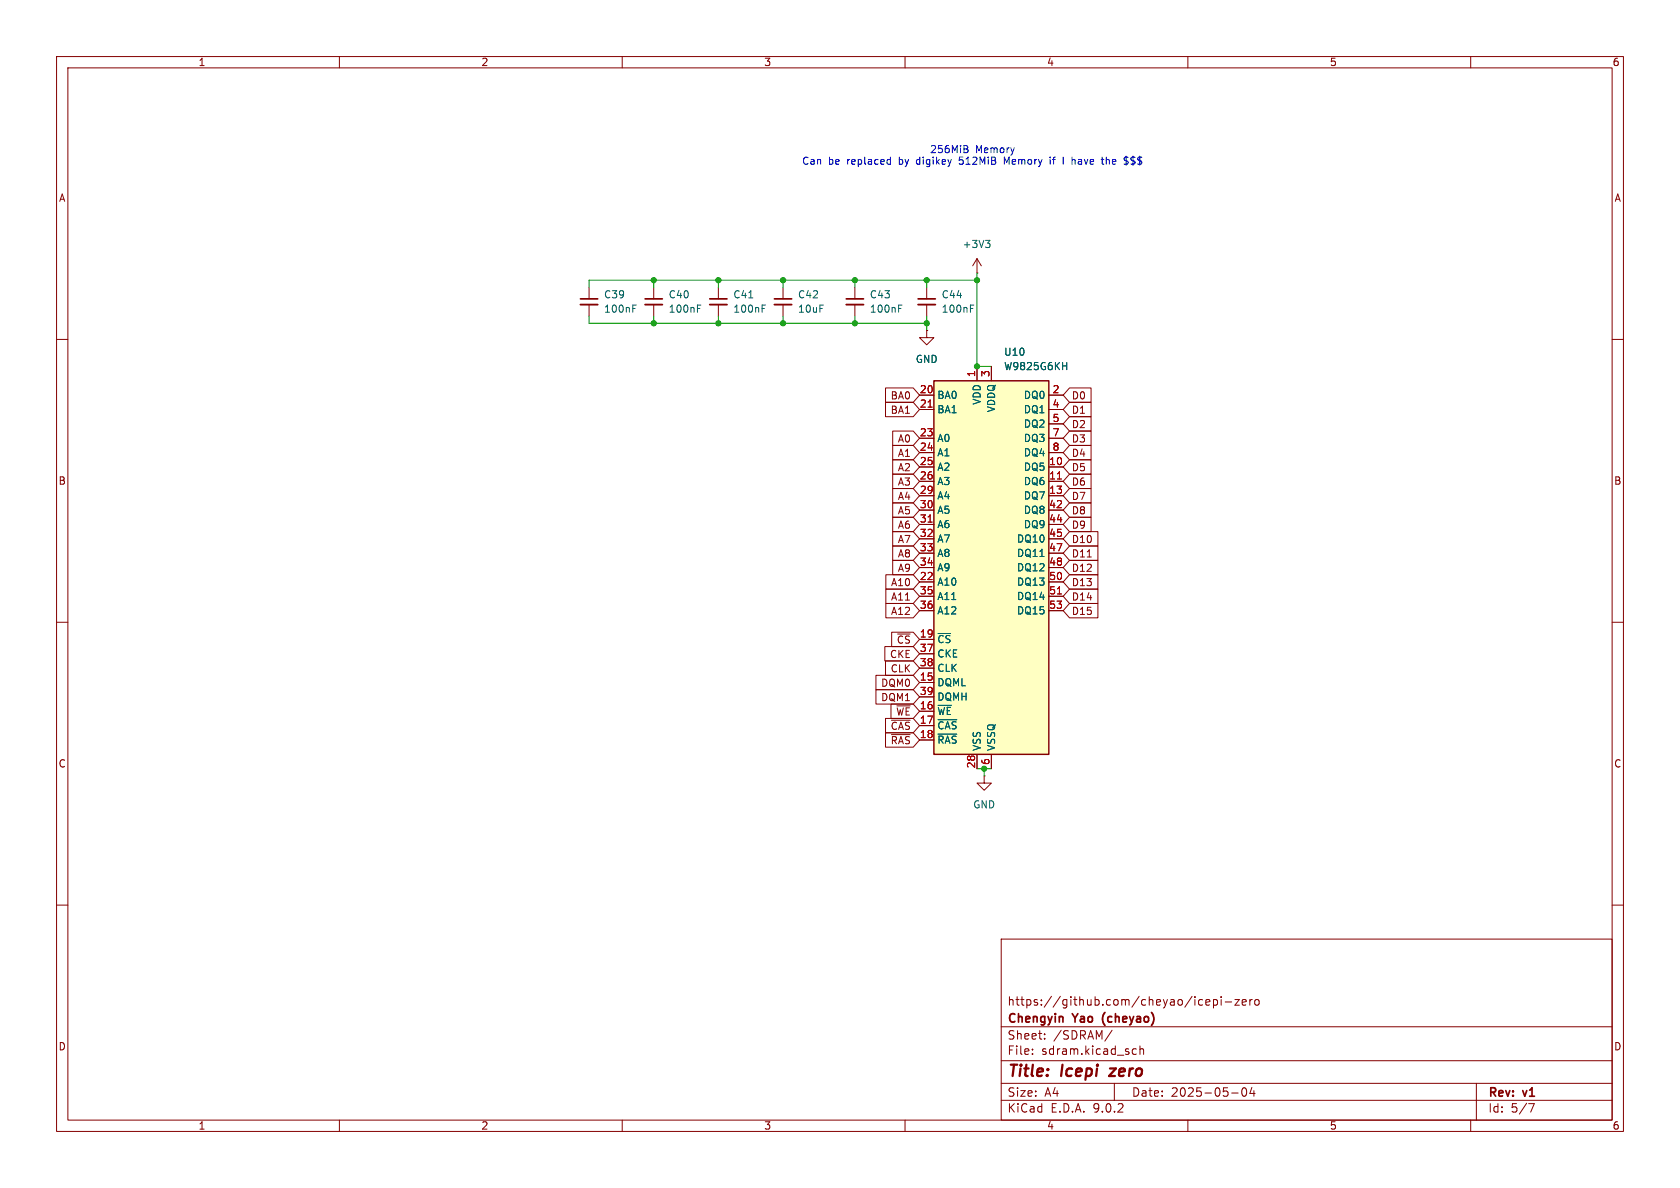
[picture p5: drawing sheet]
<svg xmlns="http://www.w3.org/2000/svg" width="297mm" height="210mm" viewBox="0 0 297 210" stroke-linecap="round" stroke-linejoin="round" font-family="sans-serif">
<g fill="none" stroke="#840000" stroke-width=".18">
<path d="M10 10h277v190h-277zM12 12h273v186h-273zM60 10v2M110 10v2M160 10v2M210 10v2M260 10v2M104.1 50.8v2M104.1 53.8v2.1M115.6 50.8v2M115.6 53.8v2.1M138.4 50.8v2"/>
<path d="M138.4 53.8v2.1M151.1 50.8v2M151.1 53.8v2.1M163.8 58.4v1.3h1.3l-1.3 1.3-1.2-1.3h1.2M163.8 58.4h.1M172.7 48.3h.1M172.7 45.7l-.7 1.3M172.7 45.7l.8 1.3M172.7 45.7v2.6M10 60h2M285 60h2M10 110h2"/>
<path d="M285 110h2M174 137.2v1.2h1.3l-1.3 1.3-1.3-1.3h1.3M174 137.2h.1M10 160h2M177 166h108v32h-108zM212 177.6h.6M212 176.8h.6M213.2 177.2l.7-.1-.1-.3-.4-.1-.2 .2v.7h.6M214.5 176.8l.5-.1 .2 .3v.4l-.1 .2h-.6M214.5 176.7v1.5M215.9 176.2v.1M215.9 176.7v1"/>
<path d="M216.6 177.1h1.1M218.3 176.7h.8l-.8 1h.8M219.6 177.2l.7-.1-.1-.3-.4-.1-.2 .2 .1 .7h.5M221 176.7v1M221.4 176.7l-.3 .1-.1 .2M222 176.8l.3-.1 .3 .3v.4l-.3 .3-.3-.1-.2-.2v-.4zM285 160h2M60 198v2M110 198v2M160 198v2M177 194.5h108M177 191.5h108"/>
<path d="M177 187.5h108M177 181.5h108M182.5 186.3v.1M182.5 185.5v.1M184.7 183.6v.1M184.7 182.8v.1M196.6 182.1l-1.3 2M197 191.5v3M200.3 186.3h.6M200.3 185.5h.6M201.5 185.5l.2-.1 .4 .1 .1 .9M201.5 184.9v1.5"/>
<path d="M210 198v2M217.7 193.2h1.2M219.7 192.4l.2-.1a.81 .81 0 0 1 .6 .6 .81 .81 0 0 1-.3 .8l-.2 .1a.81 .81 0 0 1-.3-1.4zM221.3 192.2l-.3 1.1h.9M221.7 192.8v1M260 198v2M261 191.5v6.5M270.2 195.1h1l-.6 1.5"/>
</g>
<path d="M197.3 188.9l-1.2 1.3h1" fill="none" stroke="#840000" stroke-width=".4"/>
<path d="M102.6 52.8h3.1M114 52.8h3.1M136.9 52.8h3.1M149.6 52.8h3.1" fill="none" stroke="#840000" stroke-width=".3"/>
<path d="M102.6 53.8h3.1M114 53.8h3.1M136.9 53.8h3.1M149.6 53.8h3.1" fill="none" stroke="#840000" stroke-width=".33"/>
<path d="M111.9 54.5h.4M111.9 53.9h.6M123.3 54.5h.4M123.3 53.9h.6M158.9 54.5h.4M158.9 53.9h.6M174.2 42.5h.8l-.4 .5M174.8 43l.2 .2v.3l-.2 .3" fill="none" stroke="#006464" stroke-width=".18"/>
<path d="M165.1 67.3h20.3v66.1h-20.3z" fill="#ffffc2"/>
<path d="M165.1 67.3h20.3v66.1h-20.3z" fill="none" stroke="#840000" stroke-width=".25"/>
<g fill="none" stroke="#840000" stroke-width=".18">
<path d="M127 50.8v2M127 53.8v2.1M163.8 58.4h.1M163.8 50.8v2M163.8 53.8v2.1M156.5 71.1h4.9l1.2 1.3-1.2 1.3h-4.9zM156.5 68.6h4.9l1.2 1.3-1.2 1.2h-4.9zM157.8 78.7h3.6l1.2 1.3-1.2 1.3h-3.6zM157.8 76.2h3.6l1.2 1.3-1.2 1.2h-3.6zM162.6 69.9h2.5M162.6 72.4h2.5M162.6 77.5h2.5"/>
<path d="M172.7 64.8v2.5M175.3 64.8v2.5M185.4 69.9h2.6M185.4 72.4h2.6M185.4 77.5h2.6M185.4 74.9h2.6M189.1 71.1h3.8v2.6h-3.8l-1.1-1.3zM189.1 68.6h3.8v2.5h-3.8l-1.1-1.2zM189.1 73.7h3.8v2.5h-3.8l-1.1-1.3zM189.1 76.2h3.8v2.5h-3.8l-1.1-1.2zM189.1 78.7h3.8v2.6h-3.8l-1.1-1.3zM157.8 81.3h3.6l1.2 1.3-1.2 1.2h-3.6z"/>
<path d="M157.8 83.8h3.6l1.2 1.3-1.2 1.3h-3.6zM157.8 99.1h3.6l1.2 1.2-1.2 1.3h-3.6zM157.8 94h3.6l1.2 1.3-1.2 1.2h-3.6zM157.8 86.4h3.6l1.2 1.2-1.2 1.3h-3.6zM157.8 96.5h3.6l1.2 1.3-1.2 1.3h-3.6zM157.8 88.9h3.6l1.2 1.3-1.2 1.2h-3.6zM157.8 91.4h3.6l1.2 1.3-1.2 1.3h-3.6zM162.6 80h2.5M162.6 82.6h2.5M162.6 85.1h2.5M162.6 87.6h2.5M162.6 90.2h2.5"/>
<path d="M162.6 92.7h2.5M162.6 95.3h2.5M162.6 97.8h2.5M185.4 80h2.6M185.4 82.6h2.6M185.4 85.1h2.6M185.4 87.6h2.6M185.4 90.2h2.6M185.4 92.7h2.6M185.4 95.3h2.6M185.4 97.8h2.6M189.1 81.3h3.8v2.5h-3.8l-1.1-1.2z"/>
<path d="M189.1 86.4h3.8v2.5h-3.8l-1.1-1.3zM189.1 96.5h5v2.6h-5l-1.1-1.3zM189.1 99.1h5v2.5h-5l-1.1-1.3zM189.1 83.8h3.8v2.6h-3.8l-1.1-1.3zM189.1 91.4h3.8v2.6h-3.8l-1.1-1.3zM189.1 88.9h3.8v2.5h-3.8l-1.1-1.2zM189.1 94h5v2.5h-5l-1.1-1.2zM192.2 98.5h.7M154.9 119.4h6.5l1.2 1.3-1.2 1.2h-6.5zM156.4 114.3h5l1.2 1.3-1.2 1.2h-5zM156.5 116.8h4.9l1.2 1.3-1.2 1.3h-4.9zM156.6 106.7h4.8l1.2 1.3-1.2 1.2h-4.8z"/>
<path d="M156.6 101.6h4.8l1.2 1.3-1.2 1.2h-4.8zM156.6 104.1h4.8l1.2 1.3-1.2 1.3h-4.8zM157.6 111.8h3.8l1.2 1.2-1.2 1.3h-3.8zM162.6 100.3h2.5M162.6 102.9h2.5M162.6 105.4h2.5M162.6 108h2.5M162.6 113h2.5M162.6 115.6h2.5M162.6 118.1h2.5M185.4 100.3h2.6M185.4 102.9h2.6"/>
<path d="M185.4 105.4h2.6M185.4 108h2.6M189.1 104.1h5v2.6h-5l-1.1-1.3zM189.1 101.6h5v2.5h-5l-1.1-1.2zM189.1 106.7h5v2.5h-5l-1.1-1.2zM154.9 121.9h6.5l1.2 1.3-1.2 1.3h-6.5zM156.5 127h4.9l1.2 1.3-1.2 1.2h-4.9zM156.5 129.5h4.9l1.2 1.3-1.2 1.3h-4.9zM157.5 124.5h3.9l1.2 1.2-1.2 1.3h-3.9zM157.6 127.3h3.3M157.6 129.9h3.3M162.6 120.7h2.5"/>
<path d="M162.6 123.2h2.5M162.6 125.7h2.5M162.6 128.3h2.5M162.6 130.8h2.5M172.7 133.4v2.5M175.3 133.4v2.5"/>
</g>
<path d="M164.1 72h.7M164.1 92.3h.7M186.9 84.7h.8M186.9 105h.8" fill="none" stroke="#a90000" stroke-width=".18"/>
<path d="M132.4 52.7h.7M134.7 54.5h.5M134.7 53.9h.6M171.6 54.5h.4M171.6 53.9h.6M187.9 64.7h.7M188.6 64.1v1.2M165.8 127.2h3.3M165.8 129.8h3.3" fill="none" stroke="#006464" stroke-width=".18"/>
<path d="M125.5 52.8h3M162.3 52.8h3.1" fill="none" stroke="#840000" stroke-width=".3"/>
<path d="M125.5 53.8h3M162.3 53.8h3.1" fill="none" stroke="#840000" stroke-width=".33"/>
<g fill="none" stroke="#009600" stroke-width=".18">
<path d="M104.1 55.9v1.3h59.7M115.6 49.5v1.3M115.6 55.9v1.3M127 49.5v1.3M127 55.9v1.3M138.4 49.5v1.3M138.4 55.9v1.3M151.1 49.5v1.3M151.1 55.9v1.3M163.8 49.5v1.3M163.8 55.9v2.5M172.7 49.5h-68.6v1.3"/>
<path d="M172.7 48.3v16.5h2.6M172.7 135.9h2.6M174 135.9v1.3"/>
</g>
<g fill="none" stroke="#0000c2" stroke-width=".18">
<path d="M157.1 28.2l.3 .1M157.4 27.8v1.2M157.4 29h-.3M169.6 28.9l.2 .1M169.6 27.8v.6l.2-.1M170.8 25.7l.3 .3-.3 .3 .3 .1v.4l-.2 .2h-.5M178 28.7l-.4-.9v1.2M185.7 27.8v.1M185.7 28.2v.8M186.1 28.2h.5M195.6 27.8v1.2M195.9 28.2l-.3 .1"/>
<path d="M199.9 29h.2M200 27.8l-.1 .2 .1 .3"/>
</g>
<g fill="#009600" stroke="#009600" stroke-width=".18">
<circle cx="163.8" cy="49.5" r=".46"/>
<circle cx="151.1" cy="49.5" r=".46"/>
<circle cx="172.7" cy="49.5" r=".46"/>
<circle cx="138.4" cy="57.2" r=".46"/>
<circle cx="151.1" cy="57.2" r=".46"/>
<circle cx="127" cy="49.5" r=".46"/>
<circle cx="127" cy="57.2" r=".46"/>
<circle cx="138.4" cy="49.5" r=".46"/>
<circle cx="115.6" cy="49.5" r=".46"/>
<circle cx="115.6" cy="57.2" r=".46"/>
<circle cx="172.7" cy="64.8" r=".46"/>
<circle cx="163.8" cy="57.2" r=".46"/>
<circle cx="174" cy="135.9" r=".46"/>
</g>
<g font-size="2.8" fill="#840000">
<text x="178" y="190.9">Title:</text>
<text x="187.7" y="190.9">Icepi</text>
<text x="197.1" y="190.9">zero</text>
</g>
<g font-size="2.1" fill="#840000">
<text x="178" y="178">https://github.com/cheyao/icepi-zero</text>
<text x="178" y="184">Sheet:</text>
<text x="178" y="181.2">Chengyin</text>
<text x="186.2" y="184">/SDRAM/</text>
<text x="189.8" y="181.2">Yao</text>
<text x="195.6" y="181.2">(cheyao)</text>
<text x="178" y="186.7">File:</text>
<text x="184.1" y="186.7">sdram.kicad_sch</text>
<text x="178" y="196.9">KiCad</text>
<text x="178" y="194.1">Size:</text>
<text x="184.7" y="194.1">A4</text>
<text x="185.7" y="196.9">E.D.A.</text>
<text x="193.3" y="196.9">9.0.2</text>
<text x="200" y="194.1">Date:</text>
<text x="207" y="194.1">2025-05-04</text>
<text x="263" y="194.3">Rev:</text>
<text x="263" y="196.9">Id:</text>
<text x="267.1" y="196.9">5/7</text>
<text x="269.4" y="194.3">v1</text>
</g>
<g font-size="1.8" fill="#840000">
<text x="35" y="11.9">1</text>
<text x="85" y="11.9">2</text>
<text x="135" y="11.9">3</text>
<text x="185" y="11.9">4</text>
<text x="235" y="11.9">5</text>
<text x="285" y="11.9">6</text>
<text x="10.3" y="35.9">A</text>
<text x="285.3" y="35.9">A</text>
<text x="157.4" y="70.8">BA0</text>
<text x="189.4" y="70.8">D0</text>
<text x="157.4" y="73.3">BA1</text>
<text x="189.4" y="73.3">D1</text>
<text x="189.4" y="75.9">D2</text>
<text x="158.6" y="83.5">A2</text>
<text x="158.6" y="81">A1</text>
<text x="158.6" y="78.4">A0</text>
<text x="189.4" y="83.5">D5</text>
<text x="189.4" y="78.4">D3</text>
<text x="189.4" y="81">D4</text>
<text x="10.3" y="85.9">B</text>
<text x="158.6" y="86">A3</text>
<text x="158.6" y="88.6">A4</text>
<text x="189.4" y="88.6">D7</text>
<text x="189.4" y="86">D6</text>
<text x="285.3" y="85.9">B</text>
<text x="158.6" y="91.1">A5</text>
<text x="158.6" y="93.7">A6</text>
<text x="189.4" y="93.7">D9</text>
<text x="189.4" y="91.1">D8</text>
<text x="158.6" y="101.3">A9</text>
<text x="158.6" y="96.2">A7</text>
<text x="158.6" y="98.7">A8</text>
<text x="189.4" y="98.7">D11</text>
<text x="189.4" y="101.3">D12</text>
<text x="189.4" y="96.2">D10</text>
<text x="157.4" y="103.8">A10</text>
<text x="157.4" y="106.4">A11</text>
<text x="189.4" y="106.4">D14</text>
<text x="189.4" y="103.8">D13</text>
<text x="157.4" y="108.9">A12</text>
<text x="158.4" y="114">~{CS}</text>
<text x="189.4" y="108.9">D15</text>
<text x="157.2" y="116.5">CKE</text>
<text x="157.4" y="119.1">CLK</text>
<text x="155.7" y="121.6">DQM0</text>
<text x="155.7" y="124.1">DQM1</text>
<text x="157.4" y="129.2">~{CAS}</text>
<text x="157.4" y="131.8">~{RAS}</text>
<text x="158.3" y="126.7">~{WE}</text>
<text x="10.3" y="135.9">C</text>
<text x="285.3" y="135.9">C</text>
<text x="10.3" y="185.9">D</text>
<text x="285.3" y="185.9">D</text>
<text x="35" y="199.9">1</text>
<text x="85" y="199.9">2</text>
<text x="135" y="199.9">3</text>
<text x="185" y="199.9">4</text>
<text x="235" y="199.9">5</text>
<text x="285" y="199.9">6</text>
</g>
<g font-size="1.8" fill="#0000c2">
<text x="141.7" y="29.3">Can</text>
<text x="146.4" y="29.3">be</text>
<text x="149.9" y="29.3">replaced</text>
<text x="159.2" y="29.3">by</text>
<text x="162.5" y="29.3">digikey</text>
<text x="164.3" y="27.3">256MiB</text>
<text x="170.2" y="29.3">512MiB</text>
<text x="172.5" y="27.3">Memory</text>
<text x="178.4" y="29.3">Memory</text>
<text x="186.7" y="29.3">if</text>
<text x="189.2" y="29.3">I</text>
<text x="191" y="29.3">have</text>
<text x="196.5" y="29.3">the</text>
<text x="200.6" y="29.3">$$$</text>
</g>
<g font-size="1.8" fill="#006464">
<text x="170.1" y="44">+3V3</text>
<text x="106.7" y="52.9">C39</text>
<text x="118.1" y="52.9">C40</text>
<text x="129.5" y="52.9">C41</text>
<text x="141" y="52.9">C42</text>
<text x="153.7" y="52.9">C43</text>
<text x="166.4" y="52.9">C44</text>
<text x="106.7" y="55.5">100nF</text>
<text x="118.1" y="55.5">100nF</text>
<text x="129.5" y="55.5">100nF</text>
<text x="141" y="55.5">10uF</text>
<text x="153.7" y="55.5">100nF</text>
<text x="166.4" y="55.5">100nF</text>
<text x="161.8" y="64.4">GND</text>
<text x="177.4" y="63.1">U10</text>
<text x="177.4" y="65.6">W9825G6KH</text>
<text x="165.6" y="70.7">BA0</text>
<text x="173.6" y="71.6" transform="rotate(-90 173.6 71.6)">VDD</text>
<text x="180.9" y="70.7">DQ0</text>
<text x="165.6" y="73.3">BA1</text>
<text x="176.1" y="73" transform="rotate(-90 176.1 73)">VDDQ</text>
<text x="180.9" y="73.3">DQ1</text>
<text x="180.9" y="75.8">DQ2</text>
<text x="165.6" y="78.3">A0</text>
<text x="165.6" y="80.9">A1</text>
<text x="165.6" y="83.4">A2</text>
<text x="180.9" y="78.3">DQ3</text>
<text x="180.9" y="80.9">DQ4</text>
<text x="180.9" y="83.4">DQ5</text>
<text x="165.6" y="86">A3</text>
<text x="165.6" y="88.5">A4</text>
<text x="180.9" y="86">DQ6</text>
<text x="180.9" y="88.5">DQ7</text>
<text x="165.6" y="91">A5</text>
<text x="165.6" y="93.6">A6</text>
<text x="180.9" y="91">DQ8</text>
<text x="180.9" y="93.6">DQ9</text>
<text x="165.6" y="96.1">A7</text>
<text x="165.6" y="98.7">A8</text>
<text x="165.6" y="101.2">A9</text>
<text x="179.7" y="96.1">DQ10</text>
<text x="179.7" y="98.7">DQ11</text>
<text x="179.7" y="101.2">DQ12</text>
<text x="165.6" y="103.7">A10</text>
<text x="165.6" y="106.3">A11</text>
<text x="179.7" y="103.7">DQ13</text>
<text x="179.7" y="106.3">DQ14</text>
<text x="165.6" y="108.8">A12</text>
<text x="165.6" y="113.9">~{CS}</text>
<text x="179.7" y="108.8">DQ15</text>
<text x="165.6" y="116.4">CKE</text>
<text x="165.6" y="119">CLK</text>
<text x="165.6" y="121.5">DQML</text>
<text x="165.6" y="124.1">DQMH</text>
<text x="165.6" y="126.6">~{WE}</text>
<text x="165.6" y="129.1">~{CAS}</text>
<text x="165.6" y="131.7">~{RAS}</text>
<text x="173.6" y="132.8" transform="rotate(-90 173.6 132.8)">VSS</text>
<text x="176.1" y="132.8" transform="rotate(-90 176.1 132.8)">VSSQ</text>
<text x="172" y="143.1">GND</text>
</g>
<g font-size="1.8" fill="#a90000">
<text x="162.5" y="69.6">20</text>
<text x="172.5" y="66.7" transform="rotate(-90 172.5 66.7)">1</text>
<text x="175" y="66.7" transform="rotate(-90 175 66.7)">3</text>
<text x="186" y="69.6">2</text>
<text x="162.5" y="72.1">21</text>
<text x="162.5" y="77.2">23</text>
<text x="186" y="72.1">4</text>
<text x="186" y="74.7">5</text>
<text x="186" y="77.2">7</text>
<text x="162.5" y="79.8">24</text>
<text x="162.5" y="82.3">25</text>
<text x="185.4" y="82.3">10</text>
<text x="186" y="79.8">8</text>
<text x="162.5" y="84.8">26</text>
<text x="162.5" y="87.4">29</text>
<text x="162.5" y="89.9">30</text>
<text x="185.4" y="84.8">11</text>
<text x="185.4" y="87.4">13</text>
<text x="185.4" y="89.9">42</text>
<text x="162.5" y="92.5">31</text>
<text x="162.5" y="95">32</text>
<text x="185.4" y="92.5">44</text>
<text x="185.4" y="95">45</text>
<text x="162.5" y="97.5">33</text>
<text x="162.5" y="100.1">34</text>
<text x="185.4" y="97.5">47</text>
<text x="185.4" y="100.1">48</text>
<text x="162.5" y="102.6">22</text>
<text x="162.5" y="105.2">35</text>
<text x="162.5" y="107.7">36</text>
<text x="185.4" y="102.6">50</text>
<text x="185.4" y="105.2">51</text>
<text x="185.4" y="107.7">53</text>
<text x="162.5" y="112.8">19</text>
<text x="162.5" y="115.3">37</text>
<text x="162.5" y="117.9">38</text>
<text x="162.5" y="120.4">15</text>
<text x="162.5" y="122.9">39</text>
<text x="162.5" y="125.5">16</text>
<text x="162.5" y="128">17</text>
<text x="162.5" y="130.6">18</text>
<text x="172.5" y="135.9" transform="rotate(-90 172.5 135.9)">28</text>
<text x="175" y="135.3" transform="rotate(-90 175 135.3)">6</text>
</g>
</svg>
